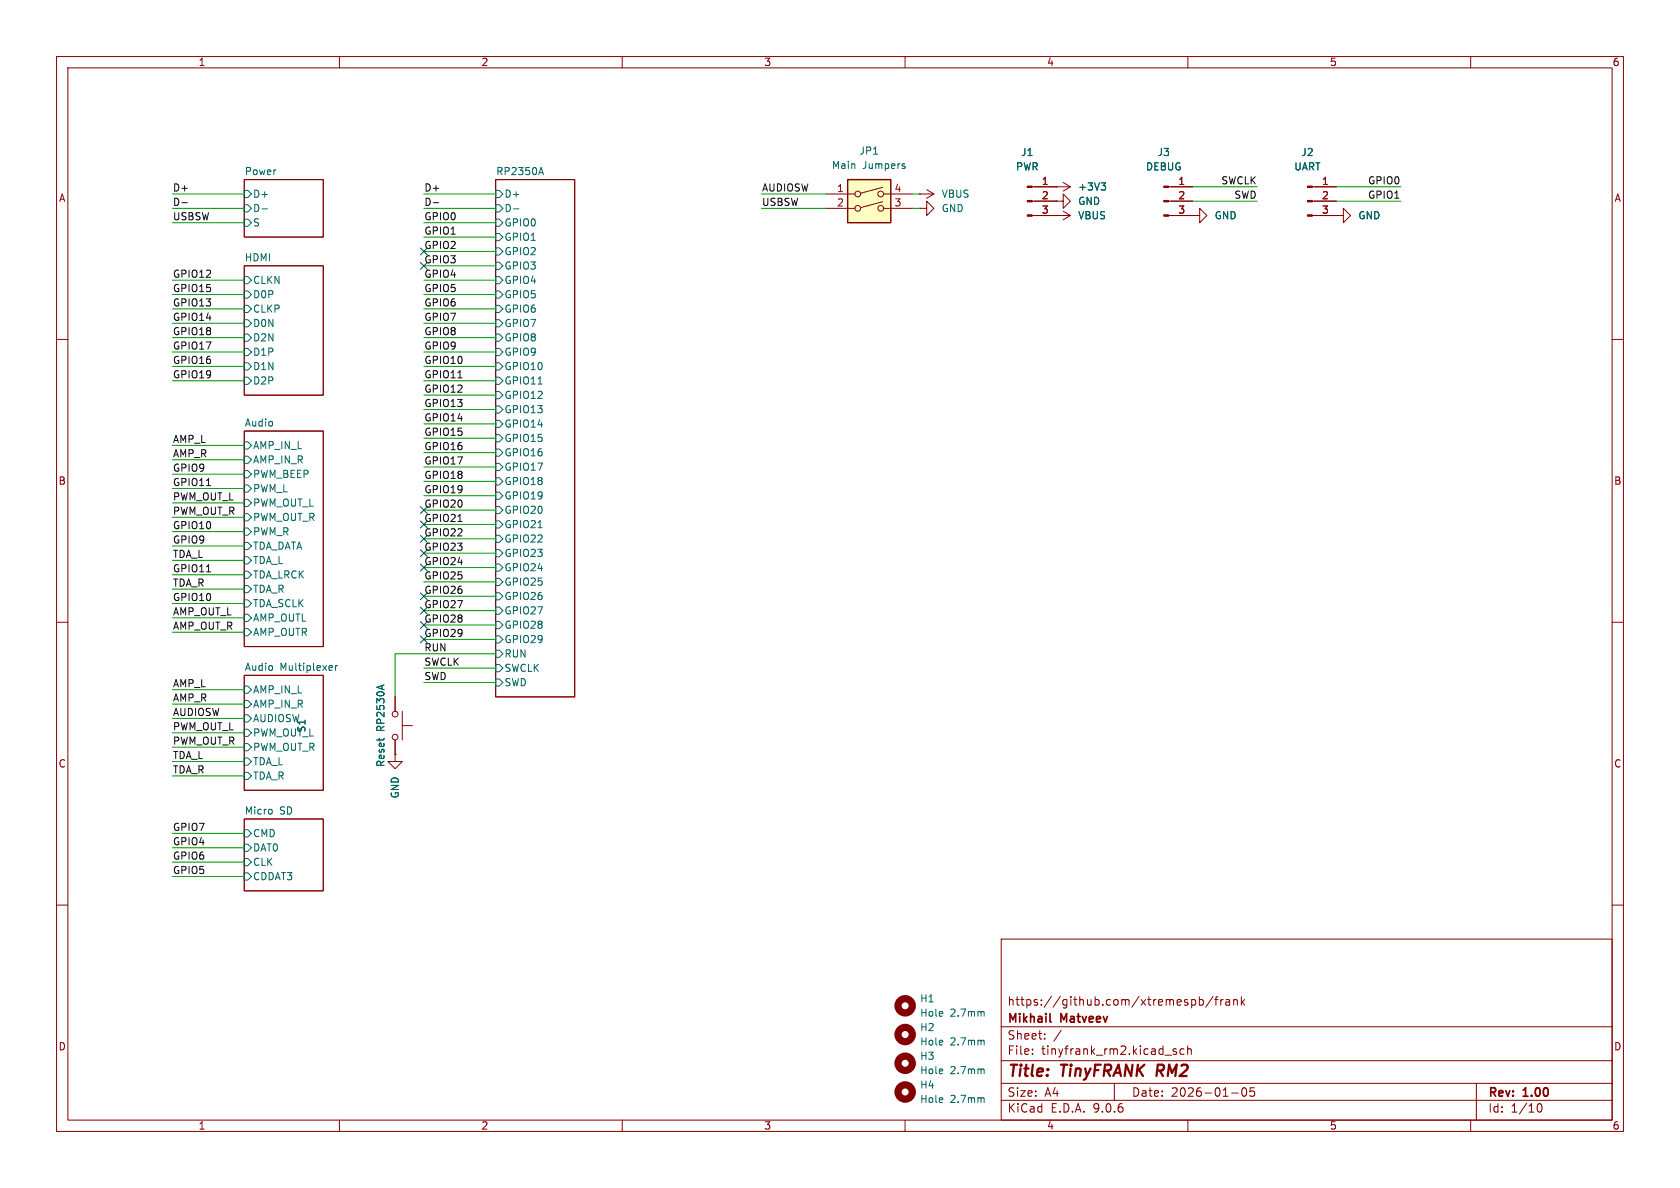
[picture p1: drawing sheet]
<svg xmlns="http://www.w3.org/2000/svg" width="297mm" height="210mm" viewBox="0 0 297 210" stroke-linecap="round" stroke-linejoin="round" font-family="sans-serif">
<g fill="none" stroke="#840000" stroke-width=".18">
<path d="M10 10h277v190h-277zM12 12h273v186h-273zM60 10v2M110 10v2M160 10v2M210 10v2M260 10v2M43.2 31.8h13.9v10.1h-13.9zM87.6 31.8h14v91.4h-14zM186.7 38.1h.1M186.7 38.1h2.5M188 37.3l1.2 .8"/>
<path d="M189.2 38.1l-1.2 .8M43.2 47h13.9v22.9h-13.9zM10 60h2M43.2 76.2h13.9v38.1h-13.9zM285 60h2M10 110h2M43.2 119.4h13.9v20.3h-13.9zM285 110h2M43.2 144.8h13.9v12.7h-13.9zM10 160h2M177 166h108v32h-108zM210.7 176.8l.4-.1 .3 .3v.4l-.2 .2h-.5"/>
<path d="M212 176.8l.5-.1 .2 .3v.4l-.1 .2h-.6M212 176.2v1.5M214.5 176.1l-1.3 2M214.7 176.7h.6M215.3 176.2l-.3 .2v1.3M215.8 176.7v1M216.2 176.7l-.2 .1-.2 .2M216.7 176.8h.6l.1 .9M217.4 177.1h-.5a.29 .29 0 0 0-.2 .3 .29 .29 0 0 0 .2 .3l.5-.1M218.1 176.8l.2-.1 .4 .1v.9M218.1 176.7v1M219.5 176.2v1.5"/>
<path d="M219.6 177.1l.4 .6M220 176.7l-.5 .6M285 160h2M60 198v2M110 198v2M160 198v2M177 194.5h108M177 191.5h108M177 187.5h108M177 181.5h108M182.5 186.3v.1M182.5 185.5v.1"/>
<path d="M184.7 183.6v.1M184.7 182.8v.1M187.6 182.1l-1.3 2M197 191.5v3M208 185.5l-.4-.1-.2 .2 .1 .2 .5 .2v.3h-.6M209.3 185.5l-.4-.1-.3 .3v.4l.1 .2h.6M210 184.9v1.5M210 185.5l.2-.1 .3 .1 .1 .9M210 198v2M217.7 193.2h1.2M219.7 192.4l.2-.1a.81 .81 0 0 1 .6 .6 .81 .81 0 0 1-.3 .8l-.2 .1a.81 .81 0 0 1-.3-1.4zM221.7 192.3h-.7v.7l.2-.1h.5l.1 .3-.1 .5-.2 .1-.5-.1"/>
<path d="M260 198v2M261 191.5v6.5M271.7 195.7l.2-.5 .2-.1a.81 .81 0 0 1 .6 .6 .81 .81 0 0 1-.3 .8h-.4l-.3-.5"/>
</g>
<path d="M185.6 180.5l.2 .2" fill="none" stroke="#840000" stroke-width=".3"/>
<g fill="none" stroke="#006464" stroke-width=".18">
<path d="M43.2 33.7h.6l.6 .6-.6 .6h-.6zM43.2 36.2h.6l.6 .6-.6 .7h-.6zM43.2 38.7h.6l.6 .7-.6 .6h-.6zM46.3 36.9h1M87.6 33.7h.7l.6 .6-.6 .6h-.7zM87.6 36.2h.7l.6 .6-.6 .7h-.7zM87.6 38.7h.7l.6 .7-.6 .6h-.7zM90.8 36.9h.9M95.4 30.5h.6M95.7 29.6l.4 1.3M43.2 48.9h.6l.6 .6-.6 .7h-.6zM43.2 51.4h.6l.6 .7-.6 .6h-.6z"/>
<path d="M43.2 54h.6l.6 .6-.6 .6h-.6zM43.2 56.5h.6l.6 .7-.6 .6h-.6zM43.2 59.1h.6l.6 .6-.6 .6h-.6zM87.6 41.3h.7l.6 .6-.6 .6h-.7zM87.6 43.8h.7l.6 .7-.6 .6h-.7zM87.6 46.4h.7l.6 .6-.6 .6h-.7zM87.6 48.9h.7l.6 .6-.6 .7h-.7zM87.6 51.4h.7l.6 .7-.6 .6h-.7zM87.6 54h.7l.6 .6-.6 .6h-.7zM87.6 56.5h.7l.6 .7-.6 .6h-.7zM87.6 59.1h.7l.6 .6-.6 .6h-.7zM43.2 61.6h.6l.6 .6-.6 .7h-.6z"/>
<path d="M43.2 64.1h.6l.6 .7-.6 .6h-.6zM43.2 66.7h.6l.6 .6-.6 .6h-.6zM43.2 78.1h.6l.6 .6-.6 .7h-.6zM87.6 61.6h.7l.6 .6-.6 .7h-.7zM87.6 64.1h.7l.6 .7-.6 .6h-.7zM87.6 66.7h.7l.6 .6-.6 .6h-.7zM87.6 69.2h.7l.6 .7-.6 .6h-.7zM87.6 71.8h.7l.6 .6-.6 .6h-.7zM87.6 74.3h.7l.6 .6-.6 .7h-.7zM87.6 76.8h.7l.6 .7-.6 .6h-.7zM87.6 79.4h.7l.6 .6-.6 .6h-.7zM95.1 67.9h.7"/>
<path d="M43.2 80.6h.6l.6 .7-.6 .6h-.6zM43.2 83.2h.6l.6 .6-.6 .7h-.6zM43.2 85.7h.6l.6 .7-.6 .6h-.6zM43.2 88.3h.6l.6 .6-.6 .6h-.6zM43.2 90.8h.6l.6 .6-.6 .7h-.6zM43.2 93.3h.6l.6 .7-.6 .6h-.6zM43.2 95.9h.6l.6 .6-.6 .7h-.6zM43.2 98.4h.6l.6 .7-.6 .6h-.6zM87.6 81.9h.7l.6 .7-.6 .6h-.7zM87.6 84.5h.7l.6 .6-.6 .6h-.7zM87.6 87h.7l.6 .6-.6 .7h-.7zM87.6 89.5h.7l.6 .7-.6 .6h-.7z"/>
<path d="M87.6 92.1h.7l.6 .6-.6 .6h-.7zM87.6 94.6h.7l.6 .7-.6 .6h-.7zM87.6 97.2h.7l.6 .6-.6 .6h-.7zM87.6 99.7h.7l.6 .6-.6 .7h-.7zM95.1 93.3h.7M43.2 101h.6l.6 .6-.6 .6h-.6zM43.2 103.5h.6l.6 .6-.6 .7h-.6zM43.2 106h.6l.6 .7-.6 .6h-.6zM43.2 108.6h.6l.6 .6-.6 .7h-.6zM43.2 111.1h.6l.6 .7-.6 .6h-.6zM58.6 117.7l.2 .3-.6 .1M58.7 118.4l-.1 .1"/>
<path d="M59.3 117.7v.8M59.7 117.7l-.4 .2M87.6 102.2h.7l.6 .7-.6 .6h-.7zM87.6 104.8h.7l.6 .6-.6 .6h-.7zM87.6 107.3h.7l.6 .7-.6 .6h-.7zM87.6 109.9h.7l.6 .6-.6 .6h-.7zM87.6 112.4h.7l.6 .6-.6 .7h-.7zM87.6 114.9h.7l.6 .7-.6 .6h-.7zM87.6 117.5h.7l.6 .6-.6 .6h-.7zM43.2 121.3h.6l.6 .6-.6 .7h-.6zM43.2 123.8h.6l.6 .7-.6 .6h-.6zM43.2 126.4h.6l.6 .6-.6 .6h-.6z"/>
<path d="M43.2 128.9h.6l.6 .6-.6 .7h-.6zM43.2 131.4h.6l.6 .7-.6 .6h-.6zM43.2 134h.6l.6 .6-.6 .7h-.6zM43.2 136.5h.6l.6 .7-.6 .6h-.6zM87.6 120h.7l.6 .7-.6 .6h-.7zM43.2 146.7h.6l.6 .6-.6 .7h-.6zM43.2 149.2h.6l.6 .7-.6 .6h-.6zM43.2 151.8h.6l.6 .6-.6 .6h-.6zM43.2 154.3h.6l.6 .6-.6 .7h-.6zM48.1 143.2v.6M173.8 178.8l.2 .2v.6M173.8 194l.2 .2v.7"/>
</g>
<g fill="none" stroke="#840000" stroke-width="1.3">
<circle cx="160" cy="177.8" r="1.27"/>
<circle cx="160" cy="193" r="1.27"/>
</g>
<path d="M149.9 31.8h7.6v7.6h-7.6z" fill="#ffffc2"/>
<g fill="none" stroke="#840000" stroke-width=".18">
<path d="M146 34.3h5.1M146 36.8h5.1M156 33.1l-3.9 1.1M156 35.7l-3.9 1M156.2 34.3h5.1M156.2 36.8h5.1M162.6 34.3h.1M162.6 36.8h1.2v-1.2l1.3 1.2-1.3 1.3v-1.3M162.6 36.8h.1M162.6 34.3h2.5M163.8 33.5l1.3 .8M165.1 34.3l-1.3 .8"/>
<path d="M182.5 33h6.7M182.5 35.6h4.2M182.5 38.1h4.2M186.7 35.6h1.3v-1.3l1.2 1.3-1.2 1.2v-1.2M186.7 35.6h.1M186.7 33h.1M186.7 38.1h.1M188 32.3l1.2 .7M189.2 33l-1.2 .8M206.6 33h4.2M206.6 35.6h4.2M206.6 38.1h4.2"/>
<path d="M210.8 38.1h1.3v-1.3l1.3 1.3-1.3 1.3v-1.3M210.8 38.1h.1M232 33h4.2M232 35.6h4.2M232 38.1h4.2M236.2 38.1h1.3v-1.3l1.3 1.3-1.3 1.3v-1.3M236.2 38.1h.1M69.8 133.4v1.2h1.3l-1.3 1.3-1.2-1.3h1.2M69.8 133.4h.1M69.8 123.2v2.5M69.8 130.8v2.6M71.1 128.3h1.8"/>
<path d="M71.1 125.7v5.1"/>
<circle cx="151.6" cy="34.3" r=".51"/>
<circle cx="151.6" cy="36.8" r=".51"/>
<circle cx="155.7" cy="36.8" r=".51"/>
<circle cx="155.7" cy="34.3" r=".51"/>
<circle cx="69.9" cy="126.2" r=".51"/>
<circle cx="69.9" cy="130.3" r=".51"/>
</g>
<path d="M149.9 31.8h7.6v7.6h-7.6z" fill="none" stroke="#840000" stroke-width=".25"/>
<path d="M159.8 29.4l.2 .1-.2 .3M159.8 28.9l.2 .1M194.7 32.3h.7l-.4 .5M195.2 32.8l.2 .3v.3l-.2 .2M67.9 121.1l-1.3 .4M173.8 183.9l.2 .2v.6M173.8 189l.2 .1v.7" fill="none" stroke="#006464" stroke-width=".18"/>
<g fill="none" stroke="#840000" stroke-width="1.3">
<circle cx="160" cy="188" r="1.27"/>
<circle cx="160" cy="182.9" r="1.27"/>
</g>
<g fill="#840000" stroke="#840000" stroke-width=".18">
<path d="M205.7 32.9h.9v.2h-.9z"/>
<path d="M205.7 35.4h.9v.3h-.9z"/>
<path d="M205.7 38h.9v.2h-.9z"/>
<path d="M181.6 32.9h.9v.2h-.9z"/>
<path d="M181.6 35.4h.9v.3h-.9z"/>
<path d="M181.6 38h.9v.2h-.9z"/>
<path d="M231.1 32.9h.9v.2h-.9z"/>
<path d="M231.1 35.4h.9v.3h-.9z"/>
<path d="M231.1 38h.9v.2h-.9z"/>
</g>
<path d="M32.2 35.8h.9M76.6 35.8h1M81 66.8h.7M36.5 85.8h.7M81 92.2h.7M36.5 101.1h.7" fill="none" stroke="#0f0f0f" stroke-width=".18"/>
<g fill="none" stroke="#009600" stroke-width=".18">
<path d="M30.5 34.3h12.7M30.5 39.4h12.7M30.5 36.8h12.7M74.9 34.3h12.7M74.9 39.4h12.7M74.9 36.8h12.7M134.6 34.3h11.4M134.6 36.8h11.4M161.3 34.3h1.3M161.3 36.8h1.3M210.8 33h11.4M210.8 35.6h11.4"/>
<path d="M236.2 33h11.4M236.2 35.6h11.4M30.5 52.1h12.7M30.5 57.2h12.7M30.5 54.6h12.7M30.5 49.5h12.7M30.5 59.7h12.7M74.9 52.1h12.7M74.9 57.2h12.7M74.9 41.9h12.7M74.9 47h12.7M74.9 54.6h12.7"/>
<path d="M74.9 49.5h12.7M74.9 59.7h12.7M74.9 44.5h12.7M30.5 62.2h12.7M30.5 64.8h12.7M30.5 78.7h12.7M30.5 67.3h12.7M74.9 69.9h12.7M74.9 62.2h12.7M74.9 64.8h12.7M74.9 74.9h12.7M74.9 67.3h12.7"/>
<path d="M74.9 72.4h12.7M74.9 77.5h12.7M30.5 91.4h12.7M30.5 86.4h12.7M30.5 88.9h12.7M30.5 94h12.7M30.5 83.8h12.7M30.5 81.3h12.7M30.5 96.5h12.7M30.5 99.1h12.7M74.9 85.1h12.7M74.9 82.6h12.7"/>
<path d="M74.9 92.7h12.7M74.9 90.2h12.7M74.9 97.8h12.7M74.9 95.3h12.7M74.9 87.6h12.7M74.9 80h12.7M30.5 104.1h12.7M30.5 101.6h12.7M30.5 106.7h12.7M30.5 109.2h12.7M30.5 111.8h12.7M74.9 118.1h12.7"/>
<path d="M74.9 102.9h12.7M74.9 105.4h12.7M74.9 100.3h12.7M74.9 110.5h12.7M74.9 113h12.7M74.9 108h12.7M87.6 115.6h-17.8v7.6M30.5 127h12.7M30.5 121.9h12.7M30.5 124.5h12.7M30.5 137.2h12.7M30.5 132.1h12.7"/>
<path d="M30.5 134.6h12.7M30.5 129.5h12.7M74.9 120.7h12.7M30.5 147.3h12.7M30.5 149.9h12.7M30.5 154.9h12.7M30.5 152.4h12.7"/>
</g>
<g fill="none" stroke="#000084" stroke-width=".18">
<path d="M74.3 46.4l1.2 1.2M74.3 43.8l1.2 1.3M75.5 46.4l-1.2 1.2M75.5 43.8l-1.2 1.3M74.3 89.6l1.2 1.2M74.3 99.7l1.2 1.2M74.3 97.2l1.2 1.2M74.3 94.6l1.2 1.3M74.3 92.1l1.2 1.2M75.5 89.6l-1.2 1.2M75.5 99.7l-1.2 1.2M75.5 97.2l-1.2 1.2"/>
<path d="M75.5 94.6l-1.2 1.3M75.5 92.1l-1.2 1.2M74.3 104.8l1.2 1.2M74.3 109.9l1.2 1.2M74.3 107.3l1.2 1.3M74.3 112.4l1.2 1.2M75.5 104.8l-1.2 1.2M75.5 109.9l-1.2 1.2M75.5 107.3l-1.2 1.3M75.5 112.4l-1.2 1.2"/>
</g>
<g font-size="2.8" fill="#840000">
<text x="178" y="190.9">Title:</text>
<text x="187.7" y="190.9">TinyFRANK RM2</text>
</g>
<g font-size="2.1" fill="#840000">
<text x="178" y="178">https://github.com/xtremespb/frank</text>
<text x="178" y="184">Sheet:</text>
<text x="178" y="181.2">Mikhail</text>
<text x="187.6" y="181.2">Matveev</text>
<text x="178" y="186.7">File:</text>
<text x="184.1" y="186.7">tinyfrank_rm2.kicad_sch</text>
<text x="178" y="196.9">KiCad</text>
<text x="178" y="194.1">Size:</text>
<text x="184.7" y="194.1">A4</text>
<text x="185.7" y="196.9">E.D.A.</text>
<text x="193.3" y="196.9">9.0.6</text>
<text x="200" y="194.1">Date:</text>
<text x="207" y="194.1">2026-01-05</text>
<text x="263" y="194.3">Rev:</text>
<text x="263" y="196.9">Id:</text>
<text x="267.1" y="196.9">1/10</text>
<text x="269.4" y="194.3">1.00</text>
</g>
<g font-size="1.8" fill="#840000">
<text x="35" y="11.9">1</text>
<text x="85" y="11.9">2</text>
<text x="135" y="11.9">3</text>
<text x="185" y="11.9">4</text>
<text x="235" y="11.9">5</text>
<text x="285" y="11.9">6</text>
<text x="10.3" y="35.9">A</text>
<text x="285.3" y="35.9">A</text>
<text x="10.3" y="85.9">B</text>
<text x="285.3" y="85.9">B</text>
<text x="10.3" y="135.9">C</text>
<text x="285.3" y="135.9">C</text>
<text x="10.3" y="185.9">D</text>
<text x="285.3" y="185.9">D</text>
<text x="35" y="199.9">1</text>
<text x="85" y="199.9">2</text>
<text x="135" y="199.9">3</text>
<text x="185" y="199.9">4</text>
<text x="235" y="199.9">5</text>
<text x="285" y="199.9">6</text>
</g>
<g font-size="1.8" fill="#006464">
<text x="151.8" y="27.5">JP1</text>
<text x="180.4" y="27.8">J1</text>
<text x="204.5" y="27.8">J3</text>
<text x="229.9" y="27.8">J2</text>
<text x="43.2" y="31">Power</text>
<text x="44.6" y="35.2">D+</text>
<text x="87.6" y="31">RP2350A</text>
<text x="89.1" y="35.2">D+</text>
<text x="147" y="30.1">Main</text>
<text x="152.5" y="30.1">Jumpers</text>
<text x="166.4" y="35.2">VBUS</text>
<text x="179.5" y="30.3">PWR</text>
<text x="190.5" y="33.9">+3V3</text>
<text x="202.5" y="30.3">DEBUG</text>
<text x="228.7" y="30.3">UART</text>
<text x="44.6" y="37.7">D-</text>
<text x="44.6" y="40.2">S</text>
<text x="89.1" y="37.7">D-</text>
<text x="89.1" y="40.2">GPIO0</text>
<text x="166.4" y="37.7">GND</text>
<text x="190.5" y="36.4">GND</text>
<text x="190.5" y="39">VBUS</text>
<text x="214.6" y="39">GND</text>
<text x="240" y="39">GND</text>
<text x="43.2" y="46.3">HDMI</text>
<text x="89.1" y="42.8">GPIO1</text>
<text x="89.1" y="45.3">GPIO2</text>
<text x="89.1" y="47.9">GPIO3</text>
<text x="44.6" y="50.4">CLKN</text>
<text x="44.6" y="52.9">D0P</text>
<text x="89.1" y="50.4">GPIO4</text>
<text x="89.1" y="52.9">GPIO5</text>
<text x="44.6" y="55.5">CLKP</text>
<text x="44.6" y="58">D0N</text>
<text x="89.1" y="55.5">GPIO6</text>
<text x="89.1" y="58">GPIO7</text>
<text x="44.6" y="60.6">D2N</text>
<text x="44.6" y="63.1">D1P</text>
<text x="44.6" y="65.6">D1N</text>
<text x="89.1" y="60.6">GPIO8</text>
<text x="89.1" y="63.1">GPIO9</text>
<text x="89.1" y="65.6">GPIO10</text>
<text x="44.6" y="68.2">D2P</text>
<text x="89.1" y="68.2">GPIO11</text>
<text x="89.1" y="70.7">GPIO12</text>
<text x="43.2" y="75.5">Audio</text>
<text x="89.1" y="73.3">GPIO13</text>
<text x="89.1" y="75.8">GPIO14</text>
<text x="44.6" y="79.6">AMP_IN_L</text>
<text x="44.6" y="82.1">AMP_IN_R</text>
<text x="89.1" y="78.3">GPIO15</text>
<text x="89.1" y="80.9">GPIO16</text>
<text x="89.1" y="83.4">GPIO17</text>
<text x="44.6" y="84.7">PWM_BEEP</text>
<text x="44.6" y="87.2">PWM_L</text>
<text x="44.6" y="89.8">PWM_OUT_L</text>
<text x="89.1" y="86">GPIO18</text>
<text x="89.1" y="88.5">GPIO19</text>
<text x="44.6" y="92.3">PWM_OUT_R</text>
<text x="44.6" y="94.8">PWM_R</text>
<text x="89.1" y="91">GPIO20</text>
<text x="89.1" y="93.6">GPIO21</text>
<text x="44.6" y="97.4">TDA_DATA</text>
<text x="44.6" y="99.9">TDA_L</text>
<text x="89.1" y="96.1">GPIO22</text>
<text x="89.1" y="98.7">GPIO23</text>
<text x="89.1" y="101.2">GPIO24</text>
<text x="44.6" y="102.5">TDA_LRCK</text>
<text x="44.6" y="105">TDA_R</text>
<text x="44.6" y="107.5">TDA_SCLK</text>
<text x="89.1" y="103.7">GPIO25</text>
<text x="89.1" y="106.3">GPIO26</text>
<text x="44.6" y="110.1">AMP_OUTL</text>
<text x="44.6" y="112.6">AMP_OUTR</text>
<text x="89.1" y="108.8">GPIO27</text>
<text x="89.1" y="111.4">GPIO28</text>
<text x="89.1" y="113.9">GPIO29</text>
<text x="43.2" y="118.7">Audio</text>
<text x="49.5" y="118.7">Multiplexer</text>
<text x="89.1" y="116.4">RUN</text>
<text x="89.1" y="119">SWCLK</text>
<text x="44.6" y="122.8">AMP_IN_L</text>
<text x="44.6" y="125.3">AMP_IN_R</text>
<text x="89.1" y="121.5">SWD</text>
<text x="44.6" y="127.9">AUDIOSW</text>
<text x="44.6" y="130.4">PWM_OUT_L</text>
<text x="54.2" y="129.6" transform="rotate(-90 54.2 129.6)">S1</text>
<text x="68.2" y="129.3" transform="rotate(-90 68.2 129.3)">RP2530A</text>
<text x="44.6" y="132.9">PWM_OUT_R</text>
<text x="44.6" y="135.5">TDA_L</text>
<text x="68.2" y="135.7" transform="rotate(-90 68.2 135.7)">Reset</text>
<text x="44.6" y="138">TDA_R</text>
<text x="70.7" y="141.2" transform="rotate(-90 70.7 141.2)">GND</text>
<text x="43.2" y="144.1">Micro</text>
<text x="44.6" y="148.2">CMD</text>
<text x="49.4" y="144.1">SD</text>
<text x="44.6" y="150.7">DAT0</text>
<text x="44.6" y="153.3">CLK</text>
<text x="44.6" y="155.8">CDDAT3</text>
<text x="162.6" y="179.9">Hole</text>
<text x="162.6" y="177.4">H1</text>
<text x="168" y="179.9">2.7mm</text>
<text x="162.6" y="185">Hole</text>
<text x="162.6" y="182.5">H2</text>
<text x="168" y="185">2.7mm</text>
<text x="162.6" y="190.1">Hole</text>
<text x="162.6" y="187.6">H3</text>
<text x="168" y="190.1">2.7mm</text>
<text x="162.6" y="195.2">Hole</text>
<text x="162.6" y="192.6">H4</text>
<text x="168" y="195.2">2.7mm</text>
</g>
<g font-size="1.8" fill="#0f0f0f">
<text x="30.5" y="33.9">D+</text>
<text x="74.9" y="33.9">D+</text>
<text x="134.6" y="33.9">AUDIOSW</text>
<text x="215.8" y="32.7">SWCLK</text>
<text x="218.1" y="35.2">SWD</text>
<text x="241.8" y="32.7">GPIO0</text>
<text x="241.8" y="35.2">GPIO1</text>
<text x="30.5" y="39">USBSW</text>
<text x="30.5" y="36.5">D-</text>
<text x="74.9" y="36.5">D-</text>
<text x="74.9" y="41.6">GPIO1</text>
<text x="74.9" y="39">GPIO0</text>
<text x="134.6" y="36.5">USBSW</text>
<text x="74.9" y="44.1">GPIO2</text>
<text x="74.9" y="46.6">GPIO3</text>
<text x="30.5" y="49.2">GPIO12</text>
<text x="30.5" y="51.7">GPIO15</text>
<text x="74.9" y="51.7">GPIO5</text>
<text x="74.9" y="49.2">GPIO4</text>
<text x="30.5" y="59.3">GPIO18</text>
<text x="30.5" y="56.8">GPIO14</text>
<text x="30.5" y="54.3">GPIO13</text>
<text x="74.9" y="54.3">GPIO6</text>
<text x="74.9" y="56.8">GPIO7</text>
<text x="74.9" y="59.3">GPIO8</text>
<text x="30.5" y="61.9">GPIO17</text>
<text x="30.5" y="64.4">GPIO16</text>
<text x="74.9" y="64.4">GPIO10</text>
<text x="74.9" y="61.9">GPIO9</text>
<text x="30.5" y="67">GPIO19</text>
<text x="74.9" y="69.5">GPIO12</text>
<text x="74.9" y="67">GPIO11</text>
<text x="74.9" y="74.6">GPIO14</text>
<text x="74.9" y="77.1">GPIO15</text>
<text x="74.9" y="72">GPIO13</text>
<text x="30.5" y="83.5">GPIO9</text>
<text x="30.5" y="80.9">AMP_R</text>
<text x="30.5" y="78.4">AMP_L</text>
<text x="74.9" y="82.2">GPIO17</text>
<text x="74.9" y="79.7">GPIO16</text>
<text x="30.5" y="86">GPIO11</text>
<text x="30.5" y="88.6">PWM_OUT_L</text>
<text x="74.9" y="89.8">GPIO20</text>
<text x="74.9" y="87.3">GPIO19</text>
<text x="74.9" y="84.7">GPIO18</text>
<text x="30.5" y="93.6">GPIO10</text>
<text x="30.5" y="91.1">PWM_OUT_R</text>
<text x="74.9" y="94.9">GPIO22</text>
<text x="74.9" y="92.4">GPIO21</text>
<text x="30.5" y="96.2">GPIO9</text>
<text x="30.5" y="101.3">GPIO11</text>
<text x="30.5" y="98.7">TDA_L</text>
<text x="74.9" y="100">GPIO24</text>
<text x="74.9" y="97.4">GPIO23</text>
<text x="30.5" y="103.8">TDA_R</text>
<text x="30.5" y="106.3">GPIO10</text>
<text x="74.9" y="102.5">GPIO25</text>
<text x="74.9" y="105.1">GPIO26</text>
<text x="74.9" y="107.6">GPIO27</text>
<text x="30.5" y="111.4">AMP_OUT_R</text>
<text x="30.5" y="108.9">AMP_OUT_L</text>
<text x="74.9" y="110.1">GPIO28</text>
<text x="74.9" y="112.7">GPIO29</text>
<text x="74.9" y="117.8">SWCLK</text>
<text x="74.9" y="115.2">RUN</text>
<text x="30.5" y="124.1">AMP_R</text>
<text x="30.5" y="121.6">AMP_L</text>
<text x="74.9" y="120.3">SWD</text>
<text x="30.5" y="131.7">PWM_OUT_R</text>
<text x="30.5" y="129.2">PWM_OUT_L</text>
<text x="30.5" y="126.7">AUDIOSW</text>
<text x="30.5" y="136.8">TDA_R</text>
<text x="30.5" y="134.3">TDA_L</text>
<text x="30.5" y="147">GPIO7</text>
<text x="30.5" y="149.5">GPIO4</text>
<text x="30.5" y="154.6">GPIO5</text>
<text x="30.5" y="152.1">GPIO6</text>
</g>
<g font-size="1.8" fill="#a90000">
<text x="147.9" y="34">1</text>
<text x="158" y="34">4</text>
<text x="184.1" y="32.8">1</text>
<text x="184.1" y="35.3">2</text>
<text x="208.2" y="32.8">1</text>
<text x="208.2" y="35.3">2</text>
<text x="233.6" y="32.8">1</text>
<text x="233.6" y="35.3">2</text>
<text x="147.9" y="36.6">2</text>
<text x="158" y="36.6">3</text>
<text x="184.1" y="37.8">3</text>
<text x="208.2" y="37.8">3</text>
<text x="233.6" y="37.8">3</text>
</g>
</svg>
